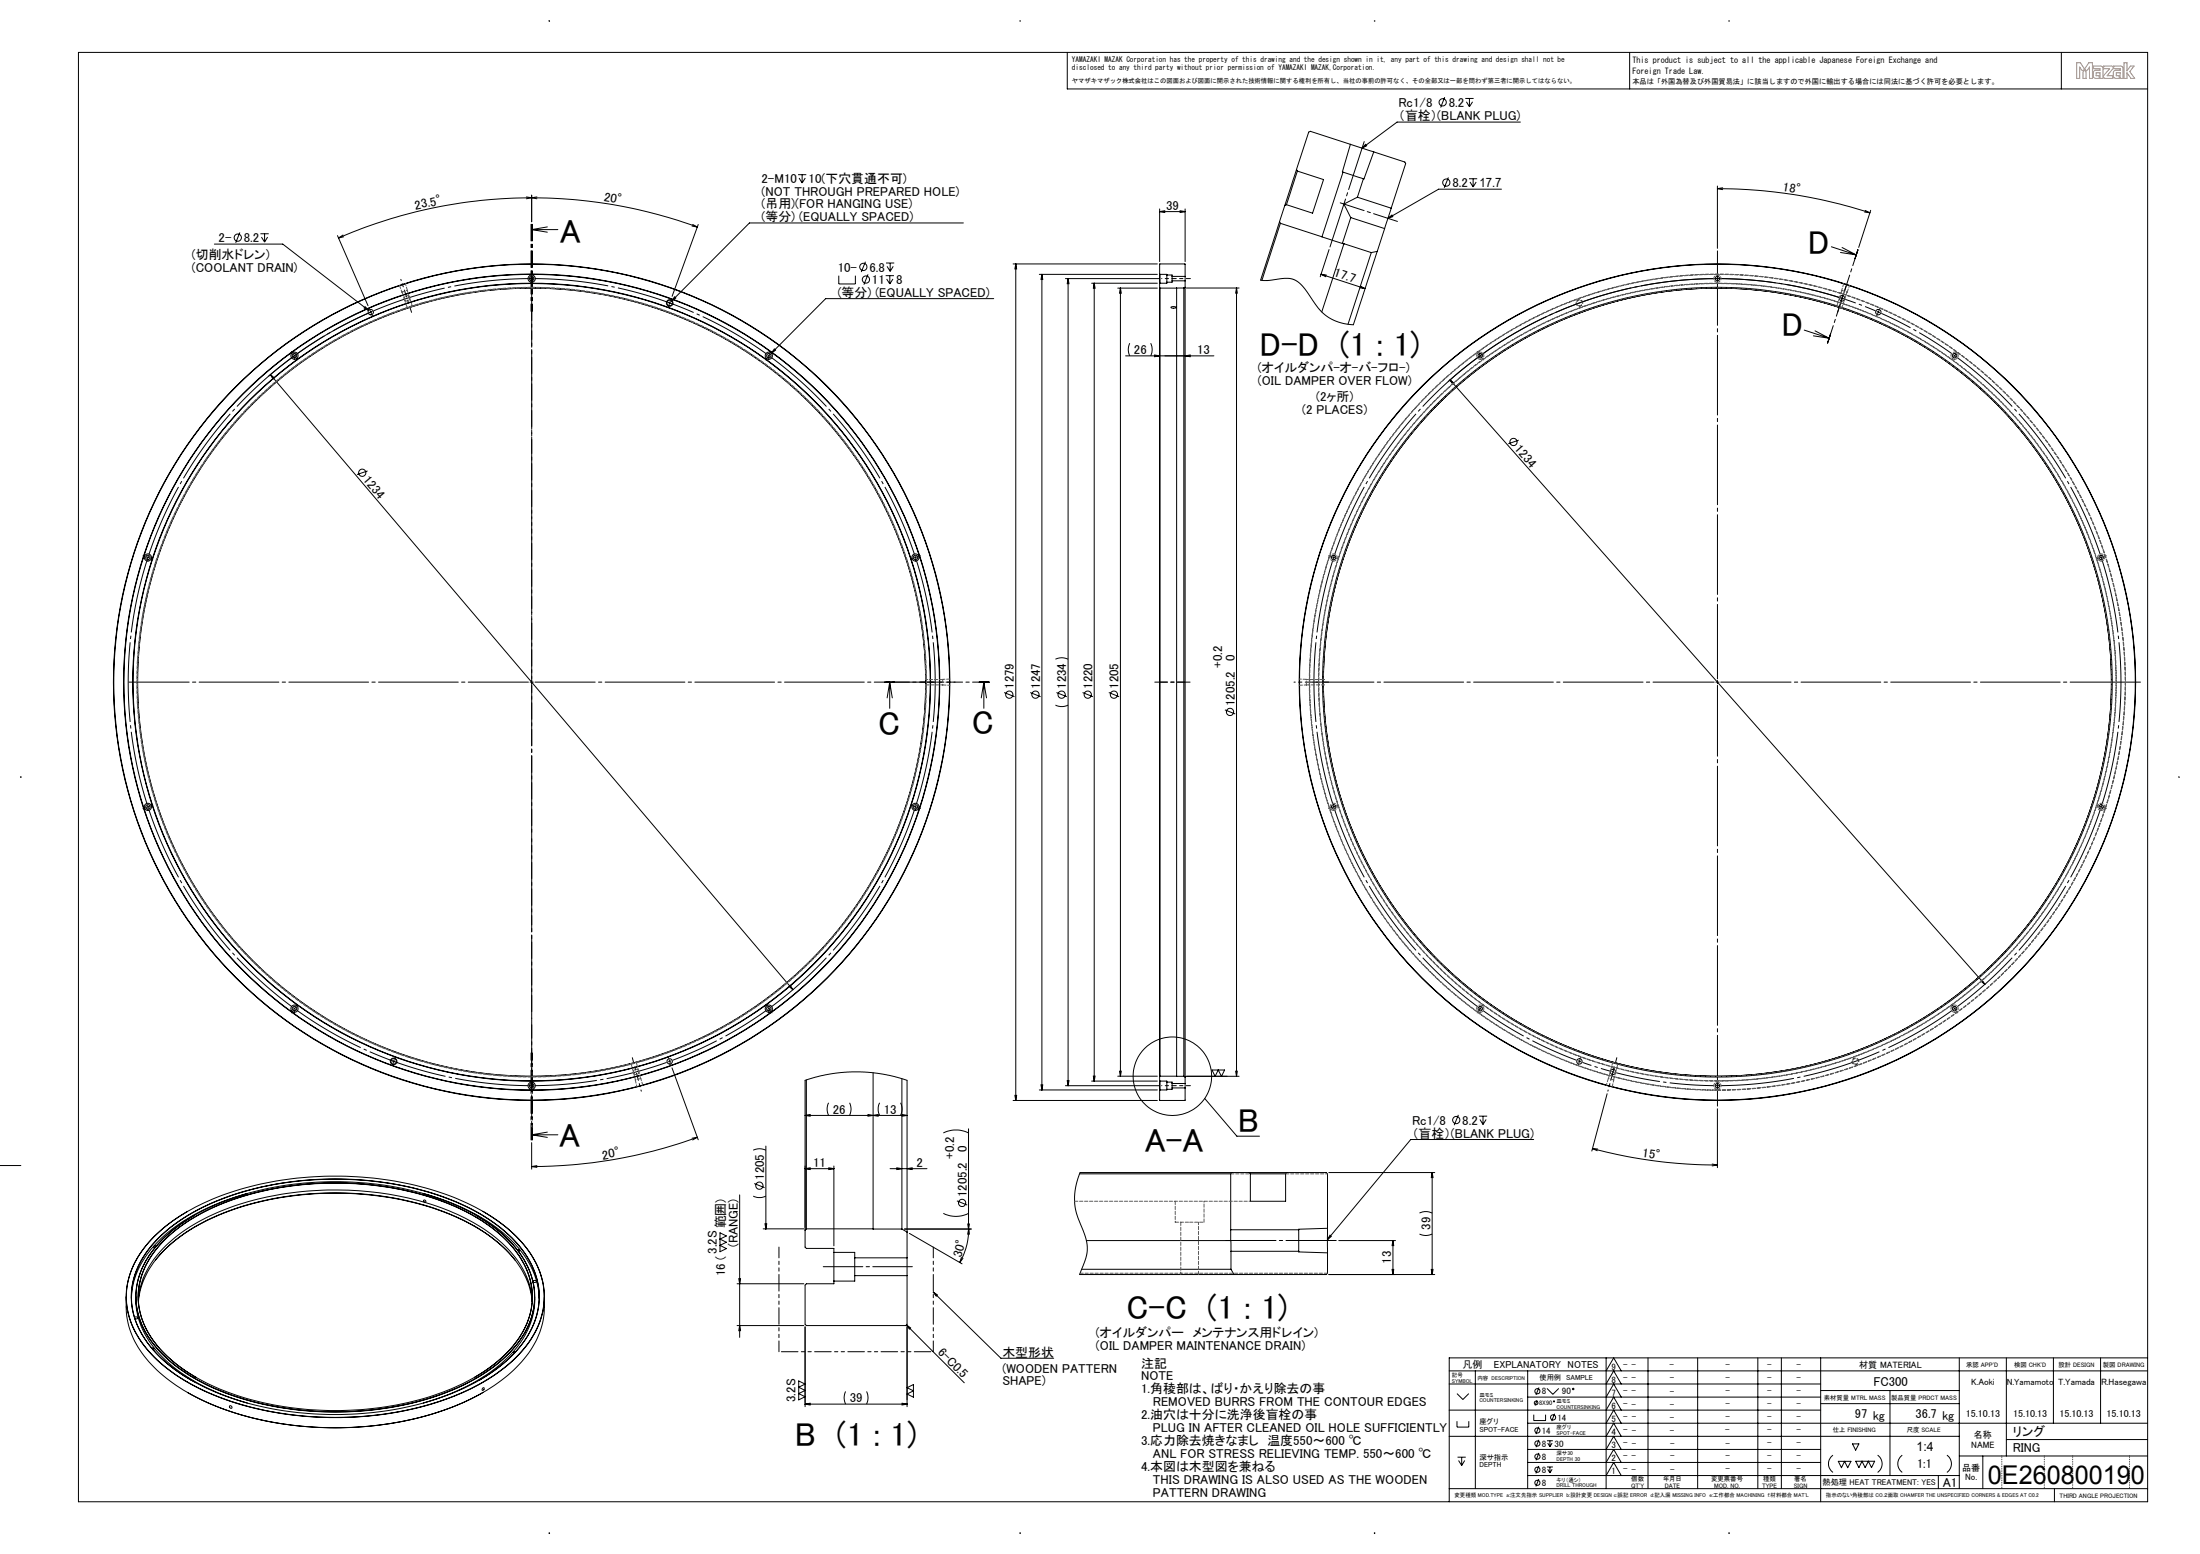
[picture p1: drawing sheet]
<svg xmlns="http://www.w3.org/2000/svg" width="841mm" height="594mm" viewBox="0 0 841 594" stroke-linecap="round" stroke-linejoin="round" font-family="sans-serif">
<g fill="none" stroke="#000" stroke-width=".38">
<path d="M30 20h791v554h-791zM408 20v14h413M552.3 37.1l-1.6 4M560.1 37.6h3.2M560.6 38.9l1.1 1.9M561.7 37.6v3.2M562.9 38.9l-1.2 1.9M623 20v14M788 20v14M516.2 55.2l8.9 2.9M516.2 55.2l-15.3-5-.6 .3-4.7 14.3M516.2 55.2l-3 10.5 .2 .1"/>
<path d="M522.1 55.1l-1.4 1.5M522.5 55.7l-1.8 .9M525.1 58.1l11.9 3.8 .4 .6-5.6 17.1M525.1 58.1l-3.7 10.3-.2-.1M581.2 46.7h-47.1l-13.4 9.9M201.2 75.3l2 .3M203.2 75.6a184.7 184.7 0 0 1 63.4 11.2M203.2 75.6a185.5 185.5 0 0 0-73.8 15.4M203.2 74.6v10.2M203.2 75.6l2 .4M203.2 75.6l-2 .4M205.2 75.3l-2 .3"/>
<path d="M305.1 66.8h3.1M305.5 68l1.1 1.9M306.6 66.8v3.1M307.8 68l-1.2 1.9M443.3 79.9v20.1M453 79.9v20.1M491.1 78.6l-2 6.1M491.8 78.2l-.7 .4M495.6 64.8l-4.5 13.8M495.6 64.8l.4 .6M496 65.4l-4.2 12.8M496 65.4l10 3.2-4.2 12.9-10-3.3"/>
<path d="M513.4 65.8l7.8 2.5M513.4 65.8l-8 24.7M518.9 75.4l-5.2 2.6 2.7 5.2M518.9 75.4l12.9 4.2M521.2 68.3l-2.3 7.1M531.8 79.6l-2.5 7.8M553.7 67.8l-1.6 4M561.6 68.3h3.1M561.9 69.6l1.2 1.9M563.1 68.3v3.2M564.3 69.6l-1.2 1.9M574 72.3h-24.1l-19.3 11.2"/>
<path d="M656.5 72.1a188.3 188.3 0 0 1 58.3 9.2M656.5 71.1v23.8M656.5 72.1l2 .4M658.5 71.8l-2 .3M82 93.3h26.1l32.8 25.4M91.7 88.9l-1.6 3.9M99.6 89.4h3.1M99.9 90.6l1.2 1.9M101.1 89.4v3.1M102.3 90.6l-1.2 1.9M129 90.1l11.7 26.8M131.1 89.8l-1.7 1.2"/>
<path d="M131.4 90.5l-2 .5M203.2 87.8h10.1M203.2 87.8l6 1M209.2 86.7l-6 1.1M264.5 86.4l2.1 .4M264.8 85.8l1.8 1M266.9 85.8l-10 27.5M368.3 85.2h-81.8l-29.7 29.9M443.3 80.9h9.7M443.3 80.9l2 .3M445.3 80.5l-2 .4M451.1 80.5l1.9 .4"/>
<path d="M453 80.9l-1.9 .3M489.1 84.7l-7.2 22.4 2.7 .1 6.3-.8 2.3 .1 1.9 .6 3 2.4 4.8 6.9 2.8 3.3 2.4 1.8 3.6 1.6 2.5 .7 3.1 .3 9.2-28M489.1 84.7l.4 .7M489.5 85.4l-7.1 21.8M489.5 85.4l15.9 5.1M505.4 90.5l7.8 2.6M508.1 95.4l-3.4 10.4M513.2 93.1l.5 .2M513.7 93.3l-8.4 25.9M513.7 93.3l10.5 3.2M516.4 83.2l-3.2 9.9M516.4 83.2l12.9 4.2"/>
<path d="M524.2 96.5l-8.9 27.5M526.5 96.1l-2.3 .4M529.3 87.4l-2.8 8.7M532.1 82.2l-1.5 1.3M532.5 82.8l-1.9 .7M700.1 94.3l9.5 3.1M703.6 96.5l6 .9M704.2 94.6l5.4 2.8M712.8 81.1l2 .2M713 80.4l1.8 .9M715.1 80.4l-4.6 14.2M139.1 117.7l1.8 1"/>
<path d="M139.6 117.2l1.3 1.5M141.1 119.5l1.2-.4a153.3 153.3 0 0 0-39.7 24.8M141.5 118.7l.5 1.2M255.4 115.6l.6 .2M256 115.8l.6 .2M256 115.8l-.2 .6M256.2 115.2l-.2 .6M257.9 113.4l-1.1 1.7M258.4 113.9l-1.6 1.2M320.6 105.4v3.1h6.4v-3.1M330.8 100l-1.6 4M331.8 104.9l-1.6 3.9"/>
<path d="M338.6 105.4h3.1M338.7 100.5h3.1M338.9 106.6l1.2 1.9M339.1 101.8l1.2 1.9M340.1 105.4v3.1M340.3 100.5v3.2M341.3 106.6l-1.2 1.9M341.5 101.8l-1.2 1.9M379.9 114.2h-64.3l-20.7 20.8M387.3 100.9h55.1M388.3 100.9v319.7M388.3 100.9l.4 2"/>
<path d="M388.3 100.9l-.4 2M397.3 104.9h45.1M398.3 104.9v311.7M398.3 104.9l.3 2M398.3 104.9l-.4 2M407.3 106.5h35.8M408.3 106.5v308.5M408.3 106.5l.4 2M408.3 106.5l-.3 2M417.3 108.3h25.1M418.3 108.3v304.9M418.3 108.3l.3 1.9"/>
<path d="M418.3 108.3l-.4 1.9M427.3 110.1h15.1M428.3 110.1v301.3M428.3 110.1l.4 2M428.3 110.1l-.3 2M443.3 104.8v3.6M443.3 110v301.5M443.3 104.8l.1-3.9h9.5l.1 4.7M443.3 108.4v1.6M443.3 104.8l.1 .1M443.3 110l.1 .1M443.4 110.1v301.3"/>
<path d="M443.4 104.9v3.4M443.4 104.9h2.7v.2M443.4 108.3l-.1 .1M446.1 105.1v2.8M446.1 107.9v.4h-2.7M446.1 105.1h2v.5M447.6 117.4l.2-.1a1.58 1.58 0 0 1 1.8 .3l-.3 .2a1.24 1.24 0 0 1-1.7-.4zM448.1 105.6v1.7M448.1 105.6h4.9M448.1 107.3v.6h-2M448.1 107.3h4.9M449.8 110.1v301.3"/>
<path d="M449.8 110.1h.1M452.5 110.1v301.3M452.5 110.1h-9.1M453 109.8v301.9M453 105.6v1.7M453 107.3v2.5M453 109.8l-.5 .3M453.5 110.1h20.2M472.7 110.1v301.3M472.7 110.1l.3 2M472.7 110.1l-.4 2M505 104.8l16.8 5.5"/>
<path d="M505 104.8l2 .3M505 104.8l1.8 1M519.8 110l2 .3M520 109.4l1.8 .9M704.8 114.3a154.3 154.3 0 0 0-151.3 31.6M717.4 119.1l.6 .2M718 119.3l.6 .2M718 119.3l-.2 .6M718.3 118.7l-.3 .6M296.1 133.3l-1.2 1.7M296.5 133.8l-1.6 1.2M430.3 136h33.7"/>
<path d="M431.9 131.2l-.6 2.2 .6 2.6M439.9 131.2l.5 2.2-.5 2.6M441.3 135.7l2 .3-2 .4M455 135.7l-2 .3 2 .4M689.7 126.2l9.5 3.1M693.2 128.4l6 .9M693.8 126.5l5.4 2.8M103.4 143.2l199.7 235.1M103.4 143.2l1 1.7M103.4 143.2l1.6 1.3M554.3 145.2l204.5 231.1M554.3 145.2l1.1 1.8"/>
<path d="M554.3 145.2l1.6 1.3M580.6 168.2l-4 1.4M140.5 180l-4 1.4M353.9 259.7v2.1M403.5 252l2.2-.6 2.6 .6M505.9 259.7h.1M505.9 259.7v2.1M505.9 259.7a150.6 150.6 0 0 1 221.5-132 150.6 150.6 0 0 1 13.8 257.5 150.6 150.6 0 0 1-234.4-107.6l-.6-7.9-.3-7.9M340.1 260.8v9.9M340.1 260.8l1 6M340.1 260.8l-1 6M376.1 260.8v9.9"/>
<path d="M376.1 260.8l1 6M376.1 260.8l-1 6M383.9 264.7l3.9 1.6M393.8 264.7l4 1.6M403.5 269.5l1.9 .6 1.6-.1 1.3-.5M403.9 264.7l3.9 1.6M413.8 264.7l4 1.6M423.9 264.7l3.9 1.6M468.2 271.3l4 1.6M505.9 261.8h.1M301.6 377l1.5 1.3M302.1 376.5l1 1.8"/>
<path d="M757.2 375l1.6 1.3M757.7 374.5l1.1 1.8M256.9 408.2l10 27.5M308.3 412.8v56.9M333.8 410.1v59.6M344.8 412.3v57.5M387.9 418.6l.4 2M388.7 418.6l-.4 2M397.3 416.6h45.1M397.9 414.6l.4 2M398.6 414.6l-.3 2M407.3 415h35.8"/>
<path d="M408 413l.3 2M408.7 413l-.4 2M417.3 413.2h25.1M417.9 411.3l.4 1.9M418.6 411.3l-.3 1.9M427.3 411.4h15.1M428 409.4l.3 2M428.7 409.4l-.4 2M443.3 413.1v3.7M443.3 411.5v1.6M443.3 413.1l.1 .1M443.4 413.2v3.4"/>
<path d="M443.4 413.2h2.7v.4M443.4 411.4h6.4M443.4 416.6l-.1 .2M443.4 411.4l-.1 .1M446.1 413.6v2.8M446.1 416.4v.2h-2.7M446.1 413.6h2v.6M448.1 414.2v1.6M448.1 415.8v.6h-2M448.1 415.8h4.9M448.1 414.2h4.9M449.8 411.4h2.7"/>
<path d="M452.5 411.4l.5 .3M453 414.2v1.6M453 415.8l-.1 4.8h-9.5l-.1-3.8M453 411.7v2.5M453.5 411.4h20.2M460.5 419.9l12.3 14.4h8.7M463.3 409h4.8l-1.2 2.4-1.2-2.4-1.2 2.4zM472.3 409.4l.4 2M473 409.4l-.3 2M614.4 418.1l-5.9 21.9M203.2 433.8h10.1M203.2 433.8l6 1"/>
<path d="M203.2 436.8v10.1M209.2 432.7l-6 1.1M266.6 434.7a185.3 185.3 0 0 1-63.4 11.2M266.6 434.7l-1.8 1M266.6 434.7l-2.1 .4M287.9 439.7l2.3-.6 2.6 .6M292.8 438.1v31.7M307.8 426.4h38.9M307.8 426.4l2 .3M309.8 426l-2 .4M316.8 421.5l-.6 1.9 .1 1.7 .5 1.3M324.8 421.5l.5 2.2-.5 2.7"/>
<path d="M331.8 426l2 .4M333.8 426.4l2 .3M333.8 426.4l-2 .3M335.8 426l-2 .4M336.3 421.5l-.6 1.9v1.4l.6 1.6M344.3 421.5l.5 2.2-.5 2.7M344.8 426l1.9 .4M346.7 426.4l-1.9 .3M360.6 433.1a10.8 10.8 0 0 1 9.6 0M370.2 431.5v38.3M387.3 420.6h55.1M557.5 426.1l-1.6 4"/>
<path d="M565.4 426.6h3.1M565.7 427.9l1.2 1.9M566.9 426.6v3.2M568.1 427.9l-1.2 1.9M586.3 435.6h-47l-31.9 38.2M608.8 439a183.5 183.5 0 0 0 47.7 6.3M608.8 439l2 .2M608.8 439l1.8 .9M656.5 423.8v22.5M0 445.5h8M94.5 456.2a74.7 74.7 0 0 0-34.8 19.1 31.5 31.5 0 0 0-9.5 20.9M161.8 456.2a75.1 75.1 0 0 1 34.9 19.1 31.7 31.7 0 0 1 9.4 20.9"/>
<path d="M203.2 445.9l2 .3M205.2 445.6l-2 .3M282.8 456.7v54.5M287.9 457.2l1.9 .6 1.4-.1 1.6-.5M288.3 452.4l4 1.6M307.8 445.7v23.5M307.8 446.7h11M307.8 446.7l2 .4M309.8 446.4l-2 .3M316.8 446.4l2 .3M318.8 445.7v30.5M318.8 446.7l-2 .4"/>
<path d="M340.3 446.7h14.1M342.8 446.4l2 .3-2 .4M348.8 446.4l-2.1 .3 2.1 .4M365.8 459l3.9 1.6M412.7 448.7h57.8M470.5 448.7v21.4M471 448.2h-58.1l-1.7 5.7-.4 5.6 .8 4.4 3.3 8.7 .7 3.9v1.9l-.5 2.5-2.4 6.3h59M471 448.2h6.4M471 448.2l-.5 .5M477.4 448.2h14.5M477.4 448.2l.6 .5M478 448.7h13.5"/>
<path d="M478 448.7v10.5h13.5v-10.5M491.9 448.2h15.1l.5 .5v20.8M491.9 448.2l-.4 .5M508 448.2h40.5M547.5 448.2v39M547.5 448.2l.3 2M547.5 448.2l-.4 2M654.5 445l2 .3M656.5 445.3l-2 .4M59 472.6a79.9 79.9 0 0 1 36.7-19 130.9 130.9 0 0 1 79.4 4.8 61.2 61.2 0 0 1 27.6 20.7 28.9 28.9 0 0 1-2.4 36.4 69.9 69.9 0 0 1-32.2 20.1 130.6 130.6 0 0 1-86.9-2.6 61.2 61.2 0 0 1-27.6-20.8 28.7 28.7 0 0 1 1.6-35.3zM59.8 476.2h-.4a.42 .42 0 0 0-.5 .1 .42 .42 0 0 0 0 .5l.3 .1M60.6 473.1a81.2 81.2 0 0 1 39.6-19.5 126.7 126.7 0 0 1 75.4 6.3 55.8 55.8 0 0 1 26.8 21.8 28.2 28.2 0 0 1-3.8 33.3 69.9 69.9 0 0 1-33.2 20.2 127.7 127.7 0 0 1-83.1-3.1 58.3 58.3 0 0 1-27.7-21.4 27.9 27.9 0 0 1 2.3-33.3z"/>
<path d="M61.9 474.9a73.8 73.8 0 0 1 35.6-19 122.9 122.9 0 0 1 76.6 5.2 54.1 54.1 0 0 1 25.7 21.1 26.9 26.9 0 0 1-2.8 31.2 64.7 64.7 0 0 1-31.2 20 123.6 123.6 0 0 1-81.9-2.5 56.4 56.4 0 0 1-26.8-20.7 27.1 27.1 0 0 1 3-33.3zM62.2 473.7a79.6 79.6 0 0 1 38.7-19.1 124.7 124.7 0 0 1 72 5.5 55.7 55.7 0 0 1 27.7 22 27.4 27.4 0 0 1-3.7 32.5 66 66 0 0 1-30.6 19.1 123.9 123.9 0 0 1-84.5-3.1 54.7 54.7 0 0 1-26.1-21.3 27.4 27.4 0 0 1 3.7-32.6zM71.6 463.1a46.9 46.9 0 0 0-21.6 23 29.5 29.5 0 0 0 6.9 30.6 58.6 58.6 0 0 0 14.7 11.6M71.6 463.1h.1M74.2 464.6a45 45 0 0 0-20.6 22 27.7 27.7 0 0 0 5.7 28.1 68.3 68.3 0 0 0 32.5 19.7 124.3 124.3 0 0 0 82.8-3.8 55.4 55.4 0 0 0 25.5-20.2 27.3 27.3 0 0 0-2.3-32.6 53.4 53.4 0 0 0-15.7-13.2M74.3 464.6h-.1M182 464.6h.1M182.6 464.9l.6 .1 .2 .4M184.6 463.1a48.1 48.1 0 0 1 21.3 21.9 28.8 28.8 0 0 1-5.6 30.6 69.9 69.9 0 0 1-32.2 20.1 130.8 130.8 0 0 1-86.9-2.7l-9.6-4.7M197.7 477.7l.5-.1a.37 .37 0 0 1 .5 .3 .37 .37 0 0 1-.5 .4l.3-.2a.43 .43 0 0 0-.2-.5 .43 .43 0 0 0-.5 .1M275.2 471.2l2.5 1.2-2.5 1.2 2.5 1.2-2.5 1.2 2.5 1.3-2.5 1.2zM291.7 469.7h15.6"/>
<path d="M292.4 467.7l.4 2 .3-2M307.8 470.2v-57.2l5.2-1.6 5.6-1.1 5.2-.5 5.2-.1 5 .4 4.6 .7 8.1 2.2v58M307.8 470.2v6.5l.5 .5h10.5v1.5M308.3 469.7h25.5M308.3 469.7l-.5 .5M318.8 478.7v11M318.8 478.7h7.9v2.1M333.8 469.7l11 .1M344.8 469.8l1.9 1.2M345.8 469.8h25.5M346.7 471v9.8M347.6 471.4l20.2 11.7"/>
<path d="M360.6 463.8a10.5 10.5 0 0 0 9.6 0M369.9 467.8l.3 2M370.3 469.8a26 26 0 0 1-3.4 12.8M370.3 469.8l.3 2M370.3 469.8l-.4 2M370.6 467.8l-.4 2M415.3 474.2h55.2M470.5 474.2l.1 4.1M470.5 470.1v4.1M470.5 470.1h26M470.6 478.3h25.9M470.6 478.3v6.9"/>
<path d="M496.5 470.1v8.2M496.5 478.3v.2l11 .4M507.5 469.5v9.4M507.5 478.9v7.8l-.5 .5h-35.3M507.5 469.5l-11 .4v.2M508.5 472.1l-1.1 1.7M509 472.5l-1.6 1.3M511.8 474.2h21.7M532.5 474.2v13M532.5 474.2l.3 2M532.5 474.2l-.4 2M542.6 471.7l2.3 .6 2.6-.6"/>
<path d="M542.6 463.7l1.9-.6 1.7 .1 1.3 .5M48.2 495.7v3.9a33.2 33.2 0 0 0 11.8 24.1 85.8 85.8 0 0 0 41.5 19.4 129.7 129.7 0 0 0 75.3-6.9 58.6 58.6 0 0 0 26.7-21.2 29.6 29.6 0 0 0 4.6-15.4v-3.9M51.9 495.7a31.4 31.4 0 0 0 11.2 24.1 76 76 0 0 0 31.4 16.5M52.9 497a33 33 0 0 1 12.6-22.8 85.6 85.6 0 0 1 42.3-17.7 121.5 121.5 0 0 1 67.2 7.7 52.5 52.5 0 0 1 25.2 21.4 26.9 26.9 0 0 1 3.2 11.4M52.9 497.5a33.3 33.3 0 0 1 13.2-22.7 87.8 87.8 0 0 1 42.6-17.4 120.3 120.3 0 0 1 66.9 8.3 52.7 52.7 0 0 1 24.2 20.3 27 27 0 0 1 3.6 11.5M59.4 481.7a62.6 62.6 0 0 1 29.3-19.2 122.4 122.4 0 0 1 85.4 2.6 58.3 58.3 0 0 1 22.8 16.6M203.7 489.7l.3-.2a.57 .57 0 0 1 .9-.1 .57 .57 0 0 1 0 .8 .57 .57 0 0 1-.9 0l-.2-.1M204.4 495.7a31.4 31.4 0 0 1-11.2 24.1 76 76 0 0 1-31.4 16.5M281.8 490.7h25.5M282.4 488.7l.4 2 .3-2M326.7 480.8v6.8M326.7 487.6h20"/>
<path d="M326.7 480.8h20M326.7 487.6v2.1h-7.9M346.7 480.8v6.8M346.7 487.6v18.6l-.4 .5h-38l-.5-.5v-15l.5-.5h10.5v-1M356.8 493.9l25.8 25.3h20.2M356.8 493.9l1.6 1.1M356.8 493.9l1.1 1.6M367.5 480.7l-.6 1.9M368.1 481l-1.2 1.6M413.5 485.2h57.1M470.6 485.2l1.1 2M508 487.2h40.5"/>
<path d="M532.1 485.2l.4 2M532.8 485.2l-.3 2M547.1 485.2l.4 2M547.8 485.2l-.3 2M51.4 503.5l.2-.1a.57 .57 0 0 1 .9-.1 .57 .57 0 0 1 0 .9 .57 .57 0 0 1-.9-.1M58.5 515.9a.29 .29 0 0 0 .3-.3 .29 .29 0 0 0-.3-.3h-.5h.2a.39 .39 0 0 1 .6 .1 .39 .39 0 0 1-.3 .5M197.2 516.6h-.3a.42 .42 0 0 0-.6 .1 .42 .42 0 0 0 .1 .6h.1M281.8 506.7h25.5M282.4 508.7l.4-2 .3 2M307.8 507.2v30.5M346.5 506.4l1.7 1.2M346.5 506.4l1.2 1.7"/>
<path d="M346.5 506.4l22.1 22.2M346.7 507.2v30.5M614 519v50M630 519v50M649 519v50M672 519v50M681 519v50M696 519v55M749 519v50M767 519v37.5M785 519v25M803 519v25"/>
<path d="M821 519h-267v55M71.6 532.2l.1 .1M73.1 527.5a45.8 45.8 0 0 1-21.2-22.4 28.7 28.7 0 0 1 6.8-29.8 72.2 72.2 0 0 1 34.1-19.7 127.3 127.3 0 0 1 82.8 4.4 57.1 57.1 0 0 1 26 20.7 28.2 28.2 0 0 1-3.1 34.4 54.4 54.4 0 0 1-15.2 12.4M73.7 527.9l.6 .3M181.4 526.4a43.6 43.6 0 0 0 20.8-22.7 27.4 27.4 0 0 0-6.1-26.7 67.4 67.4 0 0 0-32-19.5 123.2 123.2 0 0 0-81.8 3.7 54.4 54.4 0 0 0-25.7 21.1 26.9 26.9 0 0 0 2.8 31.1 53 53 0 0 0 15.5 13.1M184.5 530.6l.2-.1a.45 .45 0 0 1 .3 .6 .45 .45 0 0 1-.7 .1zM184.7 532.2a117 117 0 0 1-60.7 13.5 113.3 113.3 0 0 1-52.3-13.4M305.3 527.9l2.5 1.2-2.5 1.2 2.5 1.2-2.5 1.2 2.5 1.2-2.5 1.2zM307.8 536.7h38.9M307.8 536.7l2 .4M309.8 536.4l-2 .3M323.3 531.9l-.6 2.2 .6 2.6"/>
<path d="M331.3 531.9l.5 2.2-.5 2.6M344.8 536.4l1.9 .3M346.7 530.4l2.5-1.2v4.9l-2.5-1.2 2.5-1.3zM346.7 536.7l-1.9 .4M554 539h142M554 529h142M554 524h267M557 532.7l2.2 2.2 2.3-2.2M564 524v45M584 534h112M584 524v45M587.6 535.3l-.8 1.9"/>
<path d="M588.3 530.4l-1.1 2.8M591.4 530.7l2.2 2.3 2.3-2.3M614 539l2.9-5 2.9 5M614 534l2.9-5 2.9 5M614 529l2.9-5 2.9 5M614 524l2.9-5 2.9 5M696 531.5h53M696 536.5h53M722.5 531.5v32.5M554 549h195M557 543.2v2.3h4.5v-2.3M557.2 557h3.1"/>
<path d="M557.6 558.3l1.2 1.9M558.8 557v3.2M559.9 558.3l-1.1 1.9M584 554h112M584 559h112M584 544h237M586.3 540.7v2.3h4.5v-2.3M588.3 545.4l-1.2 2.8M588.3 555.4l-1.1 2.8M588.3 550.4l-1.1 2.8M591.4 550.7h2.2M591.6 551.6l.9 1.4"/>
<path d="M592.5 550.7v2.3M593.3 551.6l-.8 1.4M594.3 540.4l-1.1 2.8M614 559l2.9-5 2.9 5M614 554l2.9-5 2.9 5M614 549l2.9-5 2.9 5M614 544l2.9-5 2.9 5M700.7 556.2a4.1 4.1 0 0 0 0 6.6M702.7 558.6h4.9l-1.3 2.4-1.2-2.4-1.2 2.4zM708.2 551.9h2.4l-1.2 2.4zM709.4 558.5h7.2l-1.2 2.5-1.2-2.5-1.2 2.5-1.2-2.5-1.2 2.5zM717.8 556.2a4 4 0 0 1 0 6.6"/>
<path d="M727.2 556.2a4.1 4.1 0 0 0 0 6.6M744.3 556.2a4 4 0 0 1 0 6.6M749 556.5h72M758 556.5v12.5M767 550.3h54M554 569h267M584 564h165M588.3 565.4l-1.2 2.8M588.3 560.4l-1.2 2.8M591.4 560.7h2.2M591.6 561.6l.9 1.4M592.5 560.7v2.3"/>
<path d="M593.3 561.6l-.8 1.4M614 564l2.9-5 2.9 5M741 564v5M785.4 569v5"/>
<circle cx="210" cy="8" r=".11"/>
<circle cx="390" cy="8" r=".1"/>
<circle cx="525.5" cy="8" r=".1"/>
<circle cx="661" cy="8" r=".1"/>
<circle cx="551.5" cy="39.1" r="1.38"/>
<circle cx="552.9" cy="69.8" r="1.39"/>
<circle cx="90.9" cy="90.8" r="1.39"/>
<circle cx="141.7" cy="119.3" r="1.04"/>
<circle cx="203.2" cy="106.5" r=".85"/>
<circle cx="203.2" cy="106.5" r="1.37"/>
<circle cx="256" cy="115.8" r="1.26"/>
<circle cx="256" cy="115.8" r="1.07"/>
<circle cx="330" cy="102" r="1.39"/>
<circle cx="331" cy="106.9" r="1.38"/>
<circle cx="656.5" cy="106.5" r=".86"/>
<circle cx="704.2" cy="114" r="1.03"/>
<circle cx="718" cy="119.3" r="1.03"/>
<circle cx="112.6" cy="136" r=".85"/>
<circle cx="112.6" cy="136" r="1.37"/>
<circle cx="293.9" cy="136" r=".85"/>
<circle cx="293.9" cy="136" r="1.37"/>
<circle cx="565.9" cy="136" r=".86"/>
<circle cx="747.2" cy="136" r=".86"/>
<circle cx="578.6" cy="168.9" r="1.37"/>
<circle cx="138.5" cy="180.7" r="1.39"/>
<circle cx="56.5" cy="213.1" r="1.36"/>
<circle cx="56.5" cy="213.1" r=".86"/>
<circle cx="349.9" cy="213.1" r="1.36"/>
<circle cx="349.9" cy="213.1" r=".86"/>
<circle cx="509.8" cy="213.1" r=".85"/>
<circle cx="803.2" cy="213.1" r=".86"/>
<circle cx="203.2" cy="260.7" r="159.8"/>
<circle cx="203.2" cy="260.8" r="156"/>
<circle cx="203.2" cy="260.8" r="159.9"/>
<circle cx="203.2" cy="260.7" r="152.5"/>
<circle cx="203.2" cy="260.8" r="150.8"/>
<circle cx="203.2" cy="260.7" r="152.4"/>
<circle cx="203.2" cy="260.7" r="150.6"/>
<circle cx="203.3" cy="260.7" r="155.9"/>
<circle cx="385.8" cy="265.5" r="1.38"/>
<circle cx="395.8" cy="265.5" r="1.38"/>
<circle cx="405.8" cy="265.5" r="1.38"/>
<circle cx="415.8" cy="265.5" r="1.37"/>
<circle cx="425.8" cy="265.5" r="1.38"/>
<circle cx="470.2" cy="272.1" r="1.38"/>
<circle cx="656.5" cy="260.7" r="150.9"/>
<circle cx="656.5" cy="260.8" r="159.8"/>
<circle cx="656.5" cy="260.8" r="159.9"/>
<circle cx="656.5" cy="260.7" r="150.6"/>
<circle cx="8" cy="297" r=".11"/>
<circle cx="833" cy="297" r=".11"/>
<circle cx="56.5" cy="308.4" r="1.38"/>
<circle cx="56.5" cy="308.4" r=".86"/>
<circle cx="349.9" cy="308.4" r="1.38"/>
<circle cx="349.9" cy="308.4" r=".86"/>
<circle cx="509.8" cy="308.4" r=".84"/>
<circle cx="803.2" cy="308.4" r=".85"/>
<circle cx="112.6" cy="385.5" r="1.37"/>
<circle cx="112.6" cy="385.5" r=".85"/>
<circle cx="293.9" cy="385.5" r="1.37"/>
<circle cx="293.9" cy="385.5" r=".85"/>
<circle cx="565.9" cy="385.5" r=".85"/>
<circle cx="747.2" cy="385.5" r=".85"/>
<circle cx="150.5" cy="405.7" r="1.25"/>
<circle cx="150.5" cy="405.7" r="1.06"/>
<circle cx="203.2" cy="415" r="1.37"/>
<circle cx="203.2" cy="415" r=".85"/>
<circle cx="256" cy="405.7" r="1.03"/>
<circle cx="448.2" cy="411.4" r="15"/>
<circle cx="603.8" cy="405.7" r="1.04"/>
<circle cx="616.6" cy="409.8" r="1.04"/>
<circle cx="656.5" cy="415" r=".85"/>
<circle cx="556.7" cy="428.1" r="1.38"/>
<circle cx="162.3" cy="459.2" r=".46"/>
<circle cx="290.3" cy="453.2" r="1.38"/>
<circle cx="367.8" cy="459.8" r="1.38"/>
<circle cx="88.3" cy="537.9" r=".51"/>
<circle cx="587.2" cy="536.3" r=".7"/>
<circle cx="587.7" cy="531.8" r="1"/>
<circle cx="594.1" cy="535.7" r=".2"/>
<circle cx="601.4" cy="530.9" r=".27"/>
<circle cx="587.7" cy="546.8" r=".98"/>
<circle cx="587.7" cy="551.8" r="1"/>
<circle cx="587.7" cy="556.8" r=".99"/>
<circle cx="593.7" cy="541.8" r="1"/>
<circle cx="587.7" cy="561.8" r=".98"/>
<circle cx="587.7" cy="566.8" r=".98"/>
<circle cx="210" cy="586" r=".11"/>
<circle cx="390" cy="586" r=".09"/>
<circle cx="525.5" cy="586" r=".09"/>
<circle cx="661" cy="586" r=".09"/>
</g>
<g fill="none" stroke="#000" stroke-width=".38" stroke-dasharray="30.5 1.3 1.3 1.3" stroke-linecap="butt">
<path d="M202 106.5h-.2M203.3 106.5h-.7M203.3 106.5h.6M204.5 106.5h.2M254.8 115.4l-.4-.2M257.2 116.2l.4 .2M656.5 106.5h-.6M656.5 106.5h.7M704.2 114l-.6-.2M704.2 114l.6 .2M112.6 135.9l-.5 .4M112.6 135.9l.5-.3"/>
<path d="M293.9 135.9l-.5-.3M293.9 135.9l.5 .4M565.9 135.9l-.5 .4M565.9 135.9l.5-.3M747.2 135.9l-.5-.3M747.2 135.9l.5 .4M56.6 213.1l-.2 .6M56.6 213.1l.1-.6M350 213.1l-.2-.6M350 213.1l.1 .6M509.8 213.1l-.2 .6M509.8 213.1l.2-.6"/>
<path d="M803.2 213.1l-.2-.6M803.2 213.1l.2 .6M56.6 308.4l.1 .6M56.6 308.4l-.2-.6M350 308.4l.1-.6M350 308.4l-.2 .6M509.8 308.4l.2 .6M509.8 308.4l-.2-.6M803.2 308.4l.2-.6M803.2 308.4l-.2 .6M112.6 385.5l.5 .4M112.6 385.5l-.5-.3"/>
<path d="M293.9 385.5l.5-.3M293.9 385.5l-.5 .4M565.9 385.5l.5 .4M565.9 385.5l-.5-.3M747.2 385.5l.5-.3M747.2 385.5l-.5 .4M149.3 405.3l-.4-.2M150.5 405.7l.6 .2M150.5 405.7l-.6-.2M151.7 406.1l.4 .2M203.3 415h.6M203.3 415h-.7"/>
<path d="M256 405.7l.6-.2M256 405.7l-.6 .2M603.8 405.7l.6 .2M603.8 405.7l-.6-.2M616.6 409.7l.6 .2M616.6 409.7l-.6-.1M656.5 415h.7M656.5 415h-.6"/>
</g>
<path d="M140.6 119.8a154.2 154.2 0 0 0-27 15.4M746.2 135.2a154.3 154.3 0 0 0-27-15.4" fill="none" stroke="#000" stroke-width=".38" stroke-dasharray="30.5 1.3 1.3 1.3" stroke-dashoffset="15.6" stroke-linecap="butt"/>
<g fill="none" stroke="#000" stroke-width=".38" stroke-dasharray="30.5 1.3 1.3 1.3" stroke-dashoffset="2.3" stroke-linecap="butt">
<path d="M655.3 106.5a154.3 154.3 0 0 0-88.4 28.7M111.6 136.7a154.3 154.3 0 0 0-54.7 75.2M292.9 135.2a154.2 154.2 0 0 0-88.4-28.7M564.9 136.7a154.2 154.2 0 0 0-54.7 75.2M56.2 214.3a154.2 154.2 0 0 0 0 92.9M349.6 211.9a154.2 154.2 0 0 0-54.7-75.2M509.5 214.3a154.3 154.3 0 0 0 0 92.9M802.8 211.9a154.2 154.2 0 0 0-54.6-75.2M56.9 309.6a154.3 154.3 0 0 0 54.7 75.2M350.3 307.2a154.2 154.2 0 0 0 0-92.9M510.2 309.6a154.2 154.2 0 0 0 54.7 75.2M803.6 307.2a154.3 154.3 0 0 0 0-92.9"/>
<path d="M113.6 386.3a154.2 154.2 0 0 0 88.4 28.7M294.9 384.8a154.2 154.2 0 0 0 54.7-75.2M748.2 384.8a154.3 154.3 0 0 0 54.6-75.2M657.8 415a154.3 154.3 0 0 0 88.4-28.7"/>
</g>
<path d="M204.5 415a154.3 154.3 0 0 0 50.3-8.9" fill="none" stroke="#000" stroke-width=".38" stroke-dasharray="30.5 1.3 1.3 1.3" stroke-dashoffset="6.7" stroke-linecap="butt"/>
<path d="M566.9 386.3a154.3 154.3 0 0 0 35.7 19M257.2 405.3a154.3 154.3 0 0 0 35.7-19" fill="none" stroke="#000" stroke-width=".38" stroke-dasharray="30.5 1.3 1.3 1.3" stroke-dashoffset="12.1" stroke-linecap="butt"/>
<path d="M202 106.5a154.3 154.3 0 0 0-59.1 12.3" fill="none" stroke="#000" stroke-width=".38" stroke-dasharray="30.5 1.3 1.3 1.3" stroke-dashoffset="2" stroke-linecap="butt"/>
<path d="M605 115.8a1.26 1.26 0 0 0-1.9-1 1.26 1.26 0 0 0 0 2.2 1.26 1.26 0 0 0 1.9-1v-.2M710.5 405.7a1.26 1.26 0 0 0-1.9-1 1.26 1.26 0 0 0 0 2.2 1.26 1.26 0 0 0 1.9-1v-.2" fill="none" stroke="#000" stroke-width=".38" stroke-dasharray="1.3 .6" stroke-linecap="butt"/>
<path d="M716.9 118.8l-11.5-4.4" fill="none" stroke="#000" stroke-width=".38" stroke-dasharray="30.5 1.3 1.3 1.3" stroke-dashoffset="26.2" stroke-linecap="butt"/>
<path d="M703 113.7a154.3 154.3 0 0 0-45.2-7.2" fill="none" stroke="#000" stroke-width=".38" stroke-dasharray="30.5 1.3 1.3 1.3" stroke-dashoffset="9.4" stroke-linecap="butt"/>
<path d="M605 406.1l10.4 3.3" fill="none" stroke="#000" stroke-width=".38" stroke-dasharray="30.5 1.3 1.3 1.3" stroke-dashoffset="26.9" stroke-linecap="butt"/>
<path d="M617.8 410a154.3 154.3 0 0 0 37.5 5" fill="none" stroke="#000" stroke-width=".38" stroke-dasharray="30.5 1.3 1.3 1.3" stroke-dashoffset="13.4" stroke-linecap="butt"/>
<path d="M793.9 24h1.4l1.3 2.1a.56 .56 0 0 1-.1 .8 .56 .56 0 0 1-.8-.2l-.7-1.1v4.4h-1.1zM796.5 27.2l.5-.2 .4 .4 .1 2.6h-1.2zM798.5 24h1.4v6h-1.1v-4.4l-.7 1.1a.58 .58 0 0 1-.9 .1 .58 .58 0 0 1-.1-.8zM800.3 25.3h2.9l.5 .3 .2 4.4h-1.1v-2.2h-1.5v1.2h1.2v1l-1.6-.1-.6-.4v-2.2l.8-.5h1.7v-.5h-2.5zM804.2 25.3h3.1l.4 .2v.7l-2.2 2.8h2.2v1l-3.4-.2-.1-.9 2.2-2.6h-2.2zM808 25.3h2.8l.6 .3 .2 4.4h-1.1v-2.2h-1.5v1.2h1.1v1l-1.5-.1-.5-.3-.2-.5 .2-1.9 .6-.4h1.8v-.5h-2.5zM812 24h1.1v3.1l1.3-1.8h1.4l-1.7 2.1 1.9 2.6h-1.4l-1.5-2.2v2.2h-1.1z" fill="none" stroke="#ff8040" stroke-width=".38"/>
<g fill="none" stroke="#000" stroke-width=".38" stroke-dasharray="30.5 1.3 1.3 1.3">
<path d="M141.3 118.1l-.2-.3M203.3 106.5v-.6M203.3 106.5v.6M203.3 105.2v-.7M203.3 107.7v.8M203.3 105.2v-.2M203.3 107.7v.3M255.6 117l-.2 .4M256.4 114.6l.2-.4M656.5 106.5v-.6M656.5 106.5v.6M656.5 105.2v-.7"/>
<path d="M656.5 107.7v.8M703.8 115.2l-.1 .4M704.2 114l.2-.6M704.2 114l-.2 .6M704.6 112.8l.1-.3M718.5 118.1l.2-.3M111.9 134.9l-.5-.6M112.6 135.9l-.4-.5M112.6 135.9l.4 .6M113.3 137l.5 .6M142.2 120.4l.2 .4M293.2 137l-.5 .6"/>
<path d="M293.9 135.9l.4-.5M293.9 135.9l-.3 .6M294.7 134.9l.4-.6M565.1 134.9l-.4-.6M565.9 135.9l-.4-.5M565.9 135.9l.3 .6M566.6 137l.4 .6M717.5 120.4l-.1 .4M746.5 137l-.2 .1M747.2 135.9l.4-.5M747.2 135.9l-.4 .6M747.9 134.9l.2-.1"/>
<path d="M55.4 212.7l-.7-.2M56.6 213.1l-.6-.2M56.6 213.1l.5 .2M57.7 213.5l.8 .2M348.8 213.5l-.7 .2M350 213.1l.6-.2M350 213.1l-.6 .2M351.1 212.7l.8-.2M508.6 212.7l-.7-.2M509.8 213.1l-.6-.2M509.8 213.1l.6 .2M511 213.5l.7 .2"/>
<path d="M802 213.5l-.7 .2M803.2 213.1l.6-.2M803.2 213.1l-.6 .2M804.4 212.7l.7-.2M203.3 260.7v-.6M203.3 260.7h-.7M203.3 260.7v.7M203.3 260.7h.6M656.5 260.7v-.6M656.5 260.7h-.6M656.5 260.7v.7M656.5 260.7h.7"/>
<path d="M55.4 308.8l-.7 .2M56.6 308.4l-.6 .2M56.6 308.4l.5-.2M57.7 308l.8-.2M348.8 308l-.7-.2M350 308.4l.6 .2M350 308.4l-.6-.2M351.1 308.8l.8 .2M508.6 308.8l-.7 .2M509.8 308.4l-.6 .2M509.8 308.4l.6-.2M511 308l.7-.2"/>
<path d="M802 308l-.7-.2M803.2 308.4l.6 .2M803.2 308.4l-.6-.2M804.4 308.8l.7 .2M111.9 386.5l-.5 .6M112.6 385.5l-.4 .5M112.6 385.5l.4-.5M113.3 384.5l.5-.6M293.2 384.5l-.5-.6M293.9 385.5l.4 .5M293.9 385.5l-.3-.5M294.7 386.5l.4 .6"/>
<path d="M565.1 386.5l-.4 .6M565.9 385.5l-.4 .5M565.9 385.5l.3-.5M566.6 384.5l.4-.6M746.5 384.5l-.5-.6M747.2 385.5l.4 .5M747.2 385.5l-.4-.5M747.9 386.5l.5 .6M150.1 406.9l-.2 .4M150.5 405.7l-.2 .6M150.5 405.7l.2-.6M150.9 404.5l.2-.4"/>
<path d="M203.3 415v.6M203.3 415v-.6M203.3 416.2v.8M203.3 413.7v-.7M255.6 404.5l-.2-.4M256 405.7l.2 .6M256 405.7l-.2-.6M256.4 406.9l.2 .3M603.4 406.9l-.2 .3M603.8 405.7l-.2 .6M603.8 405.7l.2-.6M604.2 404.5l.1-.4"/>
<path d="M616.3 410.9l-.1 .4M616.6 409.7l-.1 .6M616.6 409.7l.2-.6M616.9 408.5l.1-.4M656.5 415v.6M656.5 415v-.6M656.5 416.2v.8M656.5 413.7v-.7"/>
</g>
<path d="M203.3 259.5v-152.7M202 260.7h-152.7M203.3 262v152.7M204.5 260.7h152.7" fill="none" stroke="#000" stroke-width=".38" stroke-dasharray="30.5 1.3 1.3 1.3" stroke-dashoffset="7.5"/>
<path d="M656.5 259.5v-163.6" fill="none" stroke="#000" stroke-width=".38" stroke-dasharray="30.5 1.3 1.3 1.3" stroke-dashoffset="2"/>
<path d="M655.3 260.7h-153.5" fill="none" stroke="#000" stroke-width=".38" stroke-dasharray="30.5 1.3 1.3 1.3" stroke-dashoffset="7.1"/>
<path d="M656.5 262v160.8" fill="none" stroke="#000" stroke-width=".38" stroke-dasharray="30.5 1.3 1.3 1.3" stroke-dashoffset="3.4"/>
<path d="M657.8 260.7h160.4" fill="none" stroke="#000" stroke-width=".38" stroke-dasharray="30.5 1.3 1.3 1.3" stroke-dashoffset="3.6"/>
<path d="M510.8 474.2h-42.2" fill="none" stroke="#000" stroke-width=".38" stroke-dasharray="30.5 1.3 1.3 1.3" stroke-dashoffset="11.3"/>
<path d="M508.4 94.4l13.1-40.3" fill="none" stroke="#000" stroke-width=".38" stroke-dasharray="30.5 1.3 1.3 1.3" stroke-dashoffset="11.2"/>
<path d="M512.3 77.5l21.9 7.1" fill="none" stroke="#000" stroke-width=".38" stroke-dasharray="30.5 1.3 1.3 1.3" stroke-dashoffset="20.9"/>
<path d="M314.7 484.2h34.1" fill="none" stroke="#000" stroke-width=".38" stroke-dasharray="30.5 1.3 1.3 1.3" stroke-dashoffset="15.4"/>
<g fill="none" stroke="#000" stroke-width=".38" stroke-dasharray="6.3 1.3 1.3 1.3">
<path d="M203 85.7v33.3M203.3 85.7v350M203.5 85.7v33.3M710.2 95.5l-1.1 3.4M710.2 95.5l-11.6 35.7M710.3 95.5l-1.1 3.4M698.6 131.2l1.1-3.4M698.7 131.2l1.1-3.4M338.1 260.7h3.8M338.1 260.8h3.8M378.1 260.7h-40M378.1 260.7h-3.8"/>
<path d="M378.1 260.8h-3.8M203 435.7v-33.2M203.5 435.7v-33.2"/>
</g>
<path d="M157.3 119.4l-2.6-8.1M351.9 260.7h8.5M507.9 260.7h-8.5M241.7 404.3l2.2 8.2M618.1 404.3l-2.2 8.2" fill="none" stroke="#000" stroke-width=".38" stroke-dasharray="30.5 1.3 1.3 1.3" stroke-dashoffset="28.1"/>
<path d="M153.2 106.8l1.5 4.5M365.1 260.7h-4.7M494.7 260.7h4.7M245.2 417.1l-1.3-4.6M614.6 417.1l1.3-4.6" fill="none" stroke="#000" stroke-width=".38" stroke-dasharray="30.5 1.3 1.3 1.3" stroke-dashoffset="30"/>
<path d="M448.1 106.5h-4M448.1 415h-4" fill="none" stroke="#000" stroke-width=".38" stroke-dasharray="30.5 1.3 1.3 1.3" stroke-dashoffset="30.4"/>
<path d="M455.1 106.5h-7M455.1 415h-7" fill="none" stroke="#000" stroke-width=".38" stroke-dasharray="30.5 1.3 1.3 1.3" stroke-dashoffset="28.9"/>
<path d="M441.4 260.7h13.5" fill="none" stroke="#000" stroke-width=".38" stroke-dasharray="30.5 1.3 1.3 1.3" stroke-dashoffset="25.6"/>
<path d="M452.9 260.7h-9.5" fill="none" stroke="#000" stroke-width=".38" stroke-dasharray="30.5 1.3 1.3 1.3" stroke-dashoffset="27.6"/>
<path d="M702.5 119.4l3.2-10" fill="none" stroke="#000" stroke-width=".38" stroke-dasharray="30.5 1.3 1.3 1.3" stroke-dashoffset="27.1"/>
<path d="M765.2 556.5v12.5M781.5 556.5v12.5M792.3 556.5v12.5M814.1 556.5v12.5" fill="none" stroke="#000" stroke-width=".38" stroke-dasharray="0 .6"/>
<path d="M297.8 476.7v40M356.8 516.7v-40" fill="none" stroke="#000" stroke-width=".38" stroke-dasharray="6.3 1.3 1.3 1.3 1.3 1.3" stroke-dashoffset="2.2"/>
<path d="M297.8 516.7h59" fill="none" stroke="#000" stroke-width=".38" stroke-dasharray="6.3 1.3 1.3 1.3 1.3 1.3" stroke-dashoffset="-.9"/>
<path d="M449.7 135.8l.3 .1v.3h-.4zM449.6 135.9l.3-.1 .1 .4h-.4z" fill="#000"/>
<g fill="none" stroke="#5a5a5a" stroke-width=".38" stroke-dasharray="1.3 .6">
<path d="M152.7 109.1l.9 2.5M153.6 111.6l2.1-.6M153.7 111.6l.9 2.8M154.6 114.4a1.04 1.04 0 0 1 .7-1.3 1.04 1.04 0 0 1 1.3 .6M154.6 114.4l1.1 3.4M155.7 111l-.8-2.7M156.6 113.7a1.04 1.04 0 0 1-.7 1.3 1.04 1.04 0 0 1-1.3-.6M156.6 113.7l-1-2.7M157.7 117.2l-1.1-3.5M203.2 109.8a150.9 150.9 0 0 1 132.2 224.1 150.9 150.9 0 0 1-260 6.9 150.9 150.9 0 0 1 119.9-230.8l7.9-.2M603.8 116.9a1.07 1.07 0 0 1-1-1.6 1.07 1.07 0 0 1 1.8-.2 1.07 1.07 0 0 1-.5 1.7l-.3 .1M656.5 107.9a1.37 1.37 0 0 1-1.2-2 1.37 1.37 0 0 1 2.3-.2 1.37 1.37 0 0 1-.7 2.1l-.4 .1"/>
<path d="M656.5 104.9a155.9 155.9 0 0 0-136.3 231.5 155.9 155.9 0 0 0 268.6 6.9 155.9 155.9 0 0 0-124.1-238.2l-8.2-.2M656.5 108.3a152.5 152.5 0 0 0-133.4 226.3 152.5 152.5 0 0 0 262.7 7 152.5 152.5 0 0 0-121.3-233.1l-8-.2M703.2 113.7l-1.1 3.5M704 111l2.1 .6M704 117.8l1.2-3.4M704.1 111l-.9 2.7M704.8 108.3l-.8 2.7M705.2 114.4l.8-2.8M706.1 111.6l.9-2.5M565.9 137.3a1.37 1.37 0 0 1-1.2-2 1.37 1.37 0 0 1 2.3-.2 1.37 1.37 0 0 1-.8 2.2h-.3M747.2 137.3a1.37 1.37 0 0 1-1.2-2 1.37 1.37 0 0 1 2.3-.2 1.37 1.37 0 0 1-.8 2.2h-.3M509.8 214.4a1.38 1.38 0 0 1-1.2-1.9 1.38 1.38 0 0 1 2.4-.3 1.38 1.38 0 0 1-.8 2.2h-.4"/>
<path d="M803.2 214.4a1.37 1.37 0 0 1-1.1-2 1.37 1.37 0 0 1 2.3-.2 1.37 1.37 0 0 1-.8 2.2h-.4M353.9 259.7h.1M360.4 259.7v2.1M360.4 259.7h-6.5M363.1 259.6l-2.7 .1M499.4 259.7l-2.8-.1M505.9 259.7h-6.5M353.9 261.8h.1M353.9 261.8a150.6 150.6 0 0 1-221.8 131.6 150.6 150.6 0 0 1-13.3-257.6 150.6 150.6 0 0 1 234.2 108.1l.6 7.9 .3 7.9M353.9 261.8h6.5M360.4 261.8l2.7 .1M496.6 261.9l2.8-.1"/>
<path d="M499.4 261.8v-2.1M499.4 261.8h6.5M509.8 309.8a1.38 1.38 0 0 1-1.3-1.9 1.38 1.38 0 0 1 2.2-.4 1.38 1.38 0 0 1-.5 2.2l-.4 .1M803.2 309.8a1.38 1.38 0 0 1-1.3-1.9 1.38 1.38 0 0 1 2.3-.4 1.38 1.38 0 0 1-.6 2.2l-.4 .1M565.9 386.9a1.39 1.39 0 0 1-1.2-2 1.39 1.39 0 0 1 2.3-.2 1.39 1.39 0 0 1-.8 2.2h-.3M747.2 386.9a1.39 1.39 0 0 1-1.2-2 1.39 1.39 0 0 1 2.3-.2 1.39 1.39 0 0 1-.8 2.2h-.3M241.2 406.5l1 3.5M242.2 410a1.02 1.02 0 0 1 .7-1.2 1.02 1.02 0 0 1 1.3 .7M242.2 410l.7 2.8M242.9 412.8l.6 2.7M244.2 409.5a1.02 1.02 0 0 1-.8 1.2 1.02 1.02 0 0 1-1.2-.7M244.2 409.5l-1-3.5"/>
<path d="M244.9 412.2l-.7-2.7M245 412.2l-2.1 .6M245.7 414.9l-.7-2.7M614.8 412.2l-.8 2.7M615.6 409.5l-.7 2.7M616.3 415.5l.6-2.7M616.5 406l-.9 3.5M616.8 412.8l.8-2.8M616.9 412.8l-2.1-.6M617.6 410l.9-3.5M656.5 416.4a1.39 1.39 0 0 1-1.2-2 1.39 1.39 0 0 1 2.3-.3 1.39 1.39 0 0 1-.7 2.2l-.4 .1M656.5 416.8a156 156 0 0 0 136.4-231.7 156 156 0 0 0-268.7-7 156 156 0 0 0 124.2 238.5l8.1 .2"/>
<path d="M656.5 413.1a152.4 152.4 0 0 1-133.3-226.2 152.4 152.4 0 0 1 262.5-6.9 152.4 152.4 0 0 1-121.2 232.9l-8 .2M656.5 411.5a150.7 150.7 0 0 0 132-223.7 150.7 150.7 0 0 0-259.7-7 150.7 150.7 0 0 0 119.8 230.5l7.9 .2M709.3 406.7a1.05 1.05 0 0 1-.9-1.5 1.05 1.05 0 0 1 1.7-.2 1.05 1.05 0 0 1-.5 1.7h-.3M410.8 459.2h67.2M449.3 459.2v8M470.5 448.7h7.5M491.5 448.7h16M449.3 467.2h5.5M451.4 467.2v20M454.8 467.2h5.5M460.3 467.2v-8M458.2 487.2v-20"/>
<path d="M507.5 486.7h-94.6"/>
</g>
<g font-size="12.7">
<text x="214" y="92.8">A</text>
<text x="691.2" y="97.2">D</text>
<text x="681.1" y="128.4">D</text>
<text x="481.6" y="135.9">D-D (1 : 1)</text>
<text x="335.7" y="280.9">C</text>
<text x="371.5" y="280.6">C</text>
<text x="473.3" y="432.7">B</text>
<text x="213.8" y="438.6">A</text>
<text x="437.6" y="440.2">A-A</text>
<text x="430.6" y="504.1">C-C (1 : 1)</text>
<text x="304" y="552.6">B (1 : 1)</text>
</g>
<text font-size="9.9" x="759.9" y="567.3">0E260800190</text>
<g font-size="4.9">
<text x="534.6" y="40.9">Rc1/8</text>
<text x="553.8" y="40.9">8.2</text>
<text x="534.6" y="45.8">（盲栓）(BLANK PLUG)</text>
<text x="291.1" y="70">2-M10</text>
<text x="309.1" y="70">10(下穴貫通不可)</text>
<text x="555.2" y="71.6">8.2</text>
<text x="565.6" y="71.6">17.7</text>
<text x="230.7" y="76.9" transform="rotate(10 230.7 76.9)">20°</text>
<text x="291.1" y="74.8">(NOT THROUGH PREPARED HOLE)</text>
<text x="681.3" y="73" transform="rotate(9 681.3 73)">18°</text>
<text x="158.9" y="80.2" transform="rotate(-12 158.9 80.2)">23.5°</text>
<text x="291.1" y="79.7">(吊用)(FOR HANGING USE)</text>
<text x="445.8" y="80.2">39</text>
<text x="291.1" y="84.5">(等分) (EQUALLY SPACED)</text>
<text x="83.6" y="92.6">2-</text>
<text x="93.2" y="92.6">8.2</text>
<text x="73.3" y="99">(切削水ドレン)</text>
<text x="73.3" y="103.9">(COOLANT DRAIN)</text>
<text x="320.2" y="103.8">10-</text>
<text x="332.3" y="103.8">6.8</text>
<text x="509.7" y="105.6" transform="rotate(18 509.7 105.6)">17.7</text>
<text x="320.2" y="113.4">(等分) (EQUALLY SPACED)</text>
<text x="333.3" y="108.6">11</text>
<text x="342.6" y="108.6">8</text>
<text x="433.5" y="135.3">26</text>
<text x="457.6" y="135.3">13</text>
<text x="480.8" y="142.2">(オイルダンパ-オ-バ-フロ-)</text>
<text x="480.8" y="147.1">(OIL DAMPER OVER FLOW)</text>
<text x="503.1" y="153.3">(2ヶ所)</text>
<text x="497.8" y="158.3">(2 PLACES)</text>
<text x="578.7" y="171.7" transform="rotate(48 578.7 171.7)">1234</text>
<text x="138.5" y="183.5" transform="rotate(50 138.5 183.5)">1234</text>
<text x="467.2" y="255.2" transform="rotate(-90 467.2 255.2)">+0.2</text>
<text x="472" y="252.8" transform="rotate(-90 472 252.8)">0</text>
<text x="387.6" y="263.3" transform="rotate(-90 387.6 263.3)">1279</text>
<text x="397.6" y="263.3" transform="rotate(-90 397.6 263.3)">1247</text>
<text x="407.6" y="263.3" transform="rotate(-90 407.6 263.3)">1234</text>
<text x="417.6" y="263.3" transform="rotate(-90 417.6 263.3)">1220</text>
<text x="427.6" y="263.3" transform="rotate(-90 427.6 263.3)">1205</text>
<text x="472" y="269.9" transform="rotate(-90 472 269.9)">1205.2</text>
<text x="318.4" y="425.6">26</text>
<text x="337.9" y="425.6">13</text>
<text x="539.8" y="429.9">Rc1/8</text>
<text x="559" y="429.9">8.2</text>
<text x="539.8" y="434.8">（盲栓）(BLANK PLUG)</text>
<text x="230.5" y="443.2" transform="rotate(-10 230.5 443.2)">20°</text>
<text x="364.7" y="442.9" transform="rotate(-90 364.7 442.9)">+0.2</text>
<text x="369.6" y="440.5" transform="rotate(-90 369.6 440.5)">0</text>
<text x="627.7" y="442.4" transform="rotate(8 627.7 442.4)">15°</text>
<text x="310.9" y="446">11</text>
<text x="350.4" y="446">2</text>
<text x="292.1" y="451" transform="rotate(-90 292.1 451)">1205</text>
<text x="369.6" y="457.6" transform="rotate(-90 369.6 457.6)">1205.2</text>
<text x="277.3" y="469.6" transform="rotate(-90 277.3 469.6)">範囲)</text>
<text x="546.8" y="470.1" transform="rotate(-90 546.8 470.1)">39</text>
<text x="274" y="479.3" transform="rotate(-90 274 479.3)">3.2S</text>
<text x="282.1" y="476.8" transform="rotate(-90 282.1 476.8)">(RANGE)</text>
<text x="367.5" y="480.9" transform="rotate(-75 367.5 480.9)">30°</text>
<text x="531.8" y="483.1" transform="rotate(-90 531.8 483.1)">13</text>
<text x="277.3" y="487.9" transform="rotate(-90 277.3 487.9)">16 (</text>
<text x="419" y="511">(オイルダンパー　メンテナンス用ドレイン)</text>
<text x="419" y="515.9">(OIL DAMPER MAINTENANCE DRAIN)</text>
<text x="358.2" y="517.1" transform="rotate(45 358.2 517.1)">6-C0.5</text>
<text x="383.2" y="518.6">木型形状</text>
<text x="383.2" y="524.6">(WOODEN PATTERN</text>
<text x="436.2" y="522.7">注記</text>
<text x="436.2" y="527.7">NOTE</text>
<text x="383.2" y="529.6">SHAPE)</text>
<text x="436.2" y="532.6">1.角稜部は、ばり・かえり除去の事</text>
<text x="716.2" y="529.8">FC300</text>
<text x="304.1" y="535.9" transform="rotate(-90 304.1 535.9)">3.2S</text>
<text x="324.9" y="536">39</text>
<text x="440.7" y="537.6">REMOVED BURRS FROM THE CONTOUR EDGES</text>
<text x="436.2" y="542.5">2.油穴は十分に洗浄後盲栓の事</text>
<text x="709.1" y="542.1">97 kg</text>
<text x="732.3" y="542">36.7 kg</text>
<text x="440.7" y="547.4">PLUG IN AFTER CLEANED OIL HOLE SUFFICIENTLY</text>
<text x="769.5" y="549">リング</text>
<text x="436.2" y="552.4">3.応力除去焼きなまし　温度550～600 ℃</text>
<text x="440.7" y="557.3">ANL FOR STRESS RELIEVING TEMP. 550～600 ℃</text>
<text x="732.6" y="554.8">1:4</text>
<text x="769.5" y="555.2">RING</text>
<text x="436.2" y="562.2">4.本図は木型図を兼ねる</text>
<text x="732.9" y="561.2">1:1</text>
<text x="440.7" y="567.2">THIS DRAWING IS ALSO USED AS THE WOODEN</text>
<text x="742.6" y="568.2">A1</text>
<text x="440.7" y="572.1">PATTERN DRAWING</text>
</g>
<g font-size="3.9">
<text x="559" y="522.8">凡例</text>
<text x="571" y="522.9">EXPLANATORY　NOTES</text>
</g>
<g font-size="3.8">
<text x="751.5" y="541.8">15.10.13</text>
<text x="769.5" y="541.8">15.10.13</text>
<text x="787.3" y="541.8">15.10.13</text>
<text x="805.3" y="541.8">15.10.13</text>
</g>
<g font-size="3.5">
<text x="616" y="523.5">9</text>
<text x="620.5" y="527.8">- -</text>
<text x="620.5" y="522.9">- -</text>
<text x="638.2" y="522.9">-</text>
<text x="638.3" y="528">-</text>
<text x="659.6" y="527.8">-</text>
<text x="659.6" y="522.9">-</text>
<text x="675.5" y="527.8">-</text>
<text x="675.5" y="522.8">-</text>
<text x="686.8" y="527.8">-</text>
<text x="686.8" y="522.8">-</text>
<text x="710.7" y="522.7">材質 MATERIAL</text>
<text x="589.4" y="533">8</text>
<text x="597.1" y="533">90</text>
<text x="616" y="528.5">8</text>
<text x="616" y="533.5">7</text>
<text x="620.5" y="532.8">- -</text>
<text x="638.3" y="533.1">-</text>
<text x="659.6" y="532.8">-</text>
<text x="675.5" y="532.8">-</text>
<text x="686.8" y="532.8">-</text>
<text x="753.5" y="529.5">K.Aoki</text>
<text x="786.8" y="529.5">T.Yamada</text>
<text x="803.2" y="529.5">R.Hasegawa</text>
<text x="616" y="538.5">6</text>
<text x="620.5" y="537.8">- -</text>
<text x="638.3" y="538.2">-</text>
<text x="659.6" y="537.8">-</text>
<text x="675.5" y="537.8">-</text>
<text x="686.8" y="537.8">-</text>
<text x="595.4" y="543">14</text>
<text x="616" y="543.5">5</text>
<text x="620.5" y="542.8">- -</text>
<text x="638.3" y="543.1">-</text>
<text x="659.6" y="542.9">-</text>
<text x="675.5" y="542.8">-</text>
<text x="686.8" y="542.8">-</text>
<text x="589.4" y="548">14</text>
<text x="616" y="548.5">4</text>
<text x="620.5" y="547.8">- -</text>
<text x="638.3" y="548.1">-</text>
<text x="659.5" y="547.9">-</text>
<text x="675.5" y="547.8">-</text>
<text x="686.8" y="547.8">-</text>
<text x="754.6" y="549.8">名称</text>
<text x="589.4" y="553">8</text>
<text x="594.3" y="553">30</text>
<text x="616" y="553.5">3</text>
<text x="620.5" y="557.8">- -</text>
<text x="620.5" y="552.8">- -</text>
<text x="638.4" y="553">-</text>
<text x="638.5" y="557.8">-</text>
<text x="659.6" y="552.9">-</text>
<text x="659.6" y="557.8">-</text>
<text x="675.5" y="552.8">-</text>
<text x="675.5" y="557.8">-</text>
<text x="686.8" y="552.8">-</text>
<text x="686.8" y="557.8">-</text>
<text x="753.6" y="553.4">NAME</text>
<text x="589.4" y="563">8</text>
<text x="589.4" y="558">8</text>
<text x="616" y="558.5">2</text>
<text x="616" y="563.5">1</text>
<text x="620.5" y="562.8">- -</text>
<text x="638.4" y="562.9">-</text>
<text x="659.6" y="562.8">-</text>
<text x="675.5" y="562.8">-</text>
<text x="686.8" y="562.8">-</text>
<text x="750.1" y="562.3">品番</text>
<text x="589.4" y="568">8</text>
<text x="751.2" y="565.9">No.</text>
</g>
<text font-size="3.4" x="767.1" y="529.5">N.Yamamoto</text>
<g font-size="3.2">
<text x="624" y="24.2">This product is subject to all the applicable Japanese Foreign Exchange and</text>
<text x="624" y="28.2">Foreign Trade Law.</text>
<text x="696.7" y="567.7">熱処理 HEAT TREATMENT: YES</text>
</g>
<g font-size="2.8">
<text x="409.8" y="23.8">YAMAZAKI MAZAK Corporation has the property of this drawing and the design shown in it, any part of this drawing and design shall not be</text>
<text x="409.8" y="26.6">disclosed to any third party without prior permission of YAMAZAKI MAZAK,Corporation.</text>
<text x="624" y="31.9">本品は「外国為替及び外国貿易法」に該当しますので外国に輸出する場合には同法に基づく許可を必要とします。</text>
<text x="588.5" y="527.6">使用例　SAMPLE</text>
<text x="565.5" y="544.4">座グリ</text>
<text x="565.5" y="547.3">SPOT-FACE</text>
<text x="565.5" y="557.9">深サ指示</text>
<text x="565.5" y="560.7">DEPTH</text>
</g>
<g font-size="2.5">
<text x="409.8" y="31.7">ヤマザキマザック株式会社はこの図面および図面に開示された技術情報に関する権利を所有し、当社の事前の許可なく、その全部又は一部を問わず第三者に開示してはならない。</text>
<text x="751.6" y="522.5">承認 APP'D</text>
<text x="770" y="522.5">検図 CHK'D</text>
<text x="786.9" y="522.5">設計 DESIGN</text>
<text x="803.9" y="522.5">製図 DRAWING</text>
<text x="588.4" y="537.1">8X90</text>
<text x="697.2" y="535">素材質量 MTRL MASS</text>
<text x="722.9" y="535">製品質量 PRDCT MASS</text>
<text x="700.6" y="547.5">仕上 FINISHING</text>
<text x="728.9" y="547.5">尺度 SCALE</text>
<text x="623.5" y="568.7">QT'Y</text>
<text x="623.6" y="566.2">個数</text>
<text x="635.8" y="566.2">年月日</text>
<text x="636.4" y="568.7">DATE</text>
<text x="654.2" y="566.2">変更票番号</text>
<text x="655.2" y="568.7">MOD. NO.</text>
<text x="673.6" y="568.7">TYPE</text>
<text x="674" y="566.2">種類</text>
<text x="685.7" y="568.7">SIGN</text>
<text x="685.9" y="566.2">署名</text>
<text x="787.4" y="572.4">THIRD ANGLE PROJECTION</text>
</g>
<g font-size="2.1">
<text x="555" y="526.3">記号</text>
<text x="564.8" y="527.3">内容 DESCRIPTION</text>
<text x="555" y="528.4">SYMBOL</text>
<text x="565.5" y="533.8">皿モミ</text>
<text x="565.5" y="535.9">COUNTERSINKING</text>
<text x="595" y="536.3">皿モミ</text>
<text x="595" y="538.4">COUNTERSINKING</text>
<text x="595" y="546.3">座グリ</text>
<text x="595" y="548.4">SPOT-FACE</text>
<text x="595" y="556.3">深サ30</text>
<text x="595" y="558.4">DEPTH 30</text>
<text x="595" y="566.3">キリ（通シ）</text>
<text x="595" y="568.4">DRILL THROUGH</text>
<text x="556" y="572.1">変更種類 MOD.TYPE a:注文先指示 SUPPLIER b:設計変更 DESIGN c:誤記 ERROR d:記入漏 MISSING INFO e:工作都合 MACHINING f:材料都合 MAT'L</text>
<text x="698" y="572.1">指示のない角稜部は C０.２面取 CHAMFER THE UNSPECIFIED CORNERS &amp; EDGES AT C0.2</text>
</g>
</svg>
